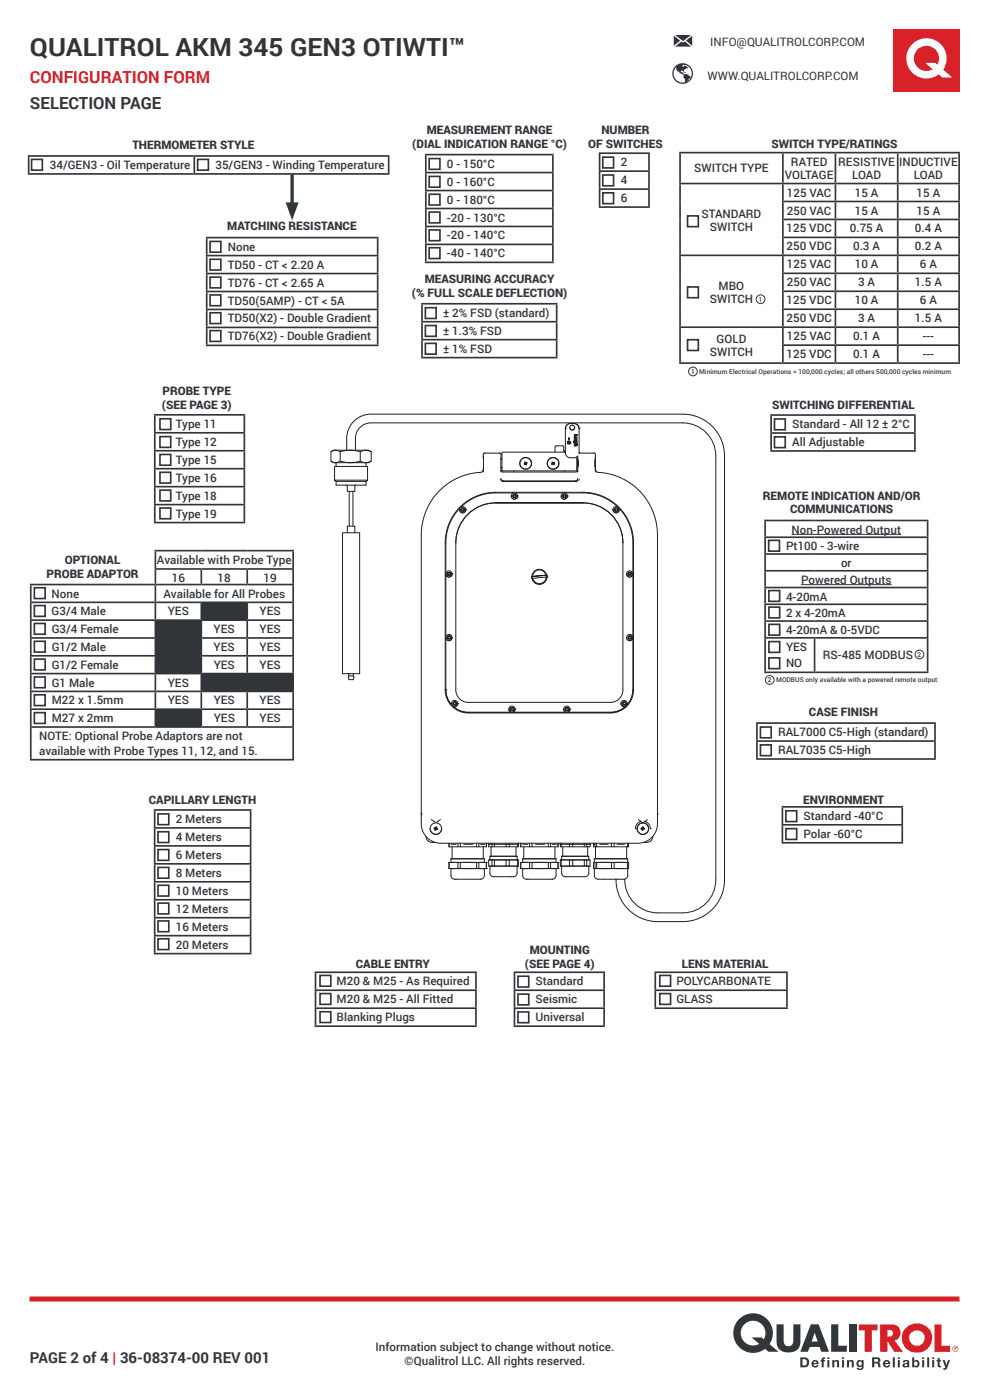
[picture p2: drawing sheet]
<svg xmlns="http://www.w3.org/2000/svg" width="210mm" height="297mm" viewBox="0 0 210 297" stroke-linecap="round" stroke-linejoin="round" font-family="sans-serif">
<g fill="none" stroke="#231f20" stroke-width=".21">
<path d="M70.3 95.8l.5-.3h7.4l.5 .3M71.3 98.2v.8M72.2 95.8a1.61 1.61 0 0 0-2 0v2a1.61 1.61 0 0 0 2 0 7.1 7.1 0 0 0 4.2 0 2.21 2.21 0 0 0 2.3 0l-.5 .4h-7.4l-.5-.3M72.2 95.8v2M72.2 95.8a7.1 7.1 0 0 1 4.2 0M73.5 95.5a7.3 7.3 0 0 1 1.3-5.8 5.1 5.1 0 0 1 3.9-1.8h66.1a8.9 8.9 0 0 1 8.9 8.8v90a8.9 8.9 0 0 1-8.9 8.8h-5.3a8.9 8.9 0 0 1-8.8-9M75.4 95.5a5.4 5.4 0 0 1 1-4.8 3.3 3.3 0 0 1 2.3-1h66.1a7 7 0 0 1 7 7v90a7 7 0 0 1-7 7h-5.3a7 7 0 0 1-7-7.2M76.4 95.8v2M76.4 95.8a2.21 2.21 0 0 1 2.3 0M77.6 98.2v.8M78.7 95.8v2M102.4 99.8l-.1 .3a13.5 13.5 0 0 0-12.9 13.5v61.1a4.1 4.1 0 0 0 4.1 4.2h41.8a4.2 4.2 0 0 0 4.2-4.2v-61.1a13.5 13.5 0 0 0-12.9-13.5l-.2-.3"/>
<path d="M102.5 99.8h-.1M102.5 96.8v-.5l.3-.2h3.2l.3 .3v.9M102.5 99.8h.1M102.5 99.8v.3M102.5 99.8v-3v3M106.3 99.3v.6M106.5 97.4l-.2-.1-.1 .9 .1 1.1 .2-.1M109 99.9v.2M111.3 98h.1l.1 .2 .1-.1-.1 .1 .3-.1v.1l-.2 .1 .1 .1h-.1l.1 .2h-.1l-.1-.2-.1 .1 .1-.1-.3 .1v-.1l.2-.1-.1-.1 .1 .1zM116.6 99.4a1.26 1.26 0 0 1 .1-2.2 1.26 1.26 0 0 1 1.9 1 1.26 1.26 0 0 1-1.8 1.2h-.2M117 98.1l.2-.1 .1 .2v-.1v.1l.3-.2v.1l-.2 .2h.2h-.2l.2 .2-.1 .1-.2-.2v.2v-.2l-.2 .2-.1-.1 .2-.2h-.1h.1zM119.6 95.5l.3 .4"/>
<path d="M119.7 95.9l-.2-1.3h-1.5l-.3 .2v1.1M119.8 99.9v.2M119.9 90.9v5.2a1.06 1.06 0 0 0 1.1 1 1.58 1.58 0 0 0 1.6-.4M119.9 90.9a1.06 1.06 0 0 1 1.1-1.1 1.44 1.44 0 0 1 1.8 .8v.3M119.9 90.9h.1M119.9 95.9h-13.4v4h15.8v-2.9M120.4 93.9h.3l-.3 .1h.4M120.4 93.6h.5h-.5l.4 .2M120.6 93.2h.1v.2h-.1zM120.6 92.9h.1v.2h-.1zM120.6 93.2h.1M120.6 92.9h.1"/>
<path d="M120.7 93.9h.1M120.7 94.1h.1M120.7 94.1h-.3h.3M120.8 94.1h-.1M120.8 94h.1M120.9 90.7a.53 .53 0 0 0 .5 .5 .53 .53 0 0 0 .5-.5M120.9 93.6l-.1 .1M120.9 94.1l-.1-.2v.3l-.4-.1M120.9 94.1h.1M120.9 93.8h.1M120.9 93.8l-.1-.1v.2M121.6 93.7h.1"/>
<path d="M121.6 93.7l.2 .2 .5-.1M121.7 93.6h.1l-.2 .1zM121.7 93.8h.1M121.8 93.8h.1M121.8 93.6l-.1 .1M121.8 92.9l.1-.2v.3l.1-.1M121.8 92.9h.1M121.8 94.1l.1-.1v.2M121.8 94.1h.1M121.8 92.3h.7h-.7v.3l.1-.2 .6-.1M121.8 93.1l.4 .1-.1 .2M121.8 93.7l.1-.1v.2"/>
<path d="M121.8 93.7h.1M121.8 94.3h.7h-.7l.4 .1-.1 .1M121.9 93.8h.1M121.9 93.7h.3M121.9 93.7h.3zM121.9 94.2h.1M122 94h.1M122.1 92.7h-.2h.2M122.1 93.5l-.2 .1 .2-.1M122.1 93.5l.2 .2zM122.1 93.4h.1M122.1 93.4h-.3h.3"/>
<path d="M122.1 94.5h.1M122.1 94.5h-.3h.3M122.1 92.9h.1zM122.2 94h-.2h.2M122.2 94h.1M122.2 92.9l-.1-.1v.1M122.2 93.3l-.1 .1M122.2 93.2l.1 .1zM122.3 93.1h-.5h.5M122.3 93.1l-.1 .1M122.3 94h.1M122.3 94.5l-.1-.1v.2l-.4-.1"/>
<path d="M122.3 94.5h.1M122.3 93.7h.1M122.3 93.7l-.1 .1M122.3 92.9h.1M122.3 92.9l-.2-.2 .2 .2-.3 .1v-.2l-.1 .1M122.3 93.3h.1M122.3 93.3l-.2 .2-.3-.1M122.3 99.2l.2 .1M122.3 97.4l.3-.1-.1 2M122.4 94l.1 .1-.2 .1h-.4M122.5 94.3l-.3 .1M122.5 96.8v.5"/>
<path d="M122.5 99.3v.6M122.6 97.6v1.4zM122.8 90.9v5.2h3.3l.2 .2v.5M122.8 90.9h.1M126.3 97.8l-.1-.2v1.4l.1-.2M126.3 97.8v1M126.3 98.8v1M126.3 99.8v.3M126.3 99.8h.1M126.3 96.8v3M126.3 96.8v1M126.4 99.8h.1"/>
<path d="M71 101.9h7l-.3 .2h-6.5zM71 101.9v-2.9h7v2.9M71.3 102.1v.8h6.3v-.8M72.7 113h3.6v29.9h-3.6zM73.4 102.9l.3 .3v1h1.6v-1l.2-.3M73.7 113v-1.4h1.6v1.4M74.1 104.2v7.4M74.9 104.2v7.4M97.1 108a10.7 10.7 0 0 1 8.1-3.6h18.5a10.7 10.7 0 0 1 10.7 10.7v31.3a4.9 4.9 0 0 1-4.9 4.9h-30.2a4.9 4.9 0 0 1-4.9-4.9v-31.3a10.7 10.7 0 0 1 2.7-7.1zM97.5 108.1a.66 .66 0 0 0 .6 .7 .66 .66 0 0 0 .7-.7M97.5 108.1h.1M97.7 107.7a10.6 10.6 0 0 0-3.1 7.4v20.1"/>
<path d="M97.7 107.6a10.6 10.6 0 0 1 7.5-3h18.5a10.6 10.6 0 0 1 7.4 3.1M97.8 108.1l.1 .3M97.8 108.1h.1M97.9 108.4h.1M97.9 107.9l-.1 .2M97.9 108.4h.5M97.9 108.3v.1M97.9 108.3h.1M97.9 107.9h.1M98 107.8h.1M98 107.8h.3M98 107.8l-.1 .1"/>
<path d="M98.3 107.8l.1 .1M98.3 107.8h.1M98.3 108.3l.1 .1M98.3 107.9l.2 .2M98.3 108.3h.1M98.3 107.9h.1M98.4 108.4h.1M98.4 107.9l.1 .2M98.5 108.1h.1M98.5 108.1l-.1 .3M98.8 108.1h.1M105.2 106.7h18.5h-18.5"/>
<path d="M105.2 106.7a8.5 8.5 0 0 0-8.5 8.4M106.2 101.6l.1 .4 .3 .2h15.6l.3-.2 .4-.3M106.3 100.1v-.3l.1 .3h.4h15.2h.4l.2-.3v.3M106.3 101.5l.1 .3 .4 .2h15.2l.4-.2 .2-.3M108.5 105.2a.66 .66 0 0 0 .6 .7 .66 .66 0 0 0 .7-.7M108.5 105.2h.1M108.8 105.2h-.1M108.8 105.2l.1 .3M108.8 105.2h.1M108.9 105l-.1 .2M108.9 105.5h.1M108.9 105.5h.4"/>
<path d="M108.9 105.4v.1M108.9 105.4h.1M108.9 105h.1M109 104.9l-.1 .1M109 104.9h.1M109 104.9h.2M109.2 104.9l.1 .1M109.2 104.9h.1M109.3 105.4v.1M109.3 105l.2 .2M109.3 105.4h.1M109.3 105h.1"/>
<path d="M109.3 105.5h.1M109.5 105.2l-.2 .3M109.5 105.2h.1M109.8 105.2h.1M119 105.2a.66 .66 0 0 0 .7 .7 .66 .66 0 0 0 .7-.7M119 105.2h.1M119.4 105.2l.1 .3M119.4 105.2h.1M119.4 105.2h-.1M119.5 105l-.1 .2M119.5 105.5h.4M119.5 105.5h.1"/>
<path d="M119.5 105.4v.1M119.5 105.4h.1M119.5 105h.1M119.6 104.9h.1M119.6 104.9h.2M119.6 104.9l-.1 .1M119.8 104.9l.1 .1M119.8 104.9h.1M119.9 105.4v.1M119.9 105l.1 .2M119.9 105.4h.1M119.9 105h.1"/>
<path d="M119.9 105.5h.1M120 105.2h.1M120 105.2l-.1 .3M120.4 105.2h.1M123.7 106.7a8.5 8.5 0 0 1 8.4 8.4 8.5 8.5 0 0 0-8.4-8.4zM130 108.1a.66 .66 0 0 0 .7 .7 .66 .66 0 0 0 .6-.7M130 108.1h.1M130.3 108.1h.1M130.3 108.1l.2 .3M130.5 107.9l-.2 .2M130.5 108.4h.1M130.5 108.4l.3 .1"/>
<path d="M130.5 108.3v.1M130.5 108.3h.1M130.5 107.9h.1M130.6 107.8l-.1 .1M130.6 107.8h.1M130.6 107.8h.2M130.8 107.8h.1M130.8 107.8l.1 .1M130.9 108.3v.1M130.9 107.9l.1 .2M130.9 108.3h.1M130.9 107.9h.1"/>
<path d="M130.9 108.4h.1M130.9 108.4l-.1 .1M131 108.1l-.1 .3M131 108.1h.1M131.2 107.7a10.6 10.6 0 0 1 3 7.4v20.1M131.3 108.1h.1M132.1 115.1v31.3a2.65 2.65 0 0 1-2.6 2.6h-30.2a2.65 2.65 0 0 1-2.6-2.6v-31.3M94.6 135.3a.66 .66 0 0 0 .6 .6 .66 .66 0 0 0 .7-.6M94.6 121.8a.66 .66 0 0 0 .6 .6 .66 .66 0 0 0 .7-.6M94.6 121.8h.1M94.6 135.2v11.2M94.9 135.2l.1 .3"/>
<path d="M94.9 135.2h.1M94.9 121.7l.1 .3M94.9 121.7h.1M94.9 135.2v.1M94.9 121.7v.1M95 135l-.1 .2M95 121.5l-.1 .2M95 135.5h.1M95 122h.1M95 135.5h.5M95 122h.5M95 135h.1"/>
<path d="M95 121.5h.1M95 121.6l-.1 .1M95.1 134.9h.1M95.1 134.9h.3M95.1 121.4h.1M95.1 121.4h.3M95.1 134.9l-.1 .1M95.1 121.4l-.1 .1M95.4 134.9l.1 .1M95.4 121.4l.1 .1M95.4 134.9h.1M95.4 121.4h.1"/>
<path d="M95.4 135.5h.1M95.4 135l.2 .2M95.4 135h.1M95.4 122h.1M95.4 121.6l.2 .1M95.4 121.5h.1M95.5 135.5h.1M95.5 122h.1M95.5 135l.1 .2M95.5 121.5l.1 .2M95.6 135.2v.1M95.6 121.7v.1"/>
<path d="M95.6 135.2l-.1 .3M95.6 135.2h.1M95.6 121.7l-.1 .3M95.6 121.7h.1M95.9 121.8h.1M95.9 135.2v.1M112.8 122.3h.1M112.8 122.4a1.59 1.59 0 0 0 1.6 1.5 1.59 1.59 0 0 0 1.6-1.5M112.8 122.3l3.2-.3zM112.8 122.4h.1M112.9 122.7h.1M113 122.7h-.1"/>
<path d="M115.8 122a1.45 1.45 0 0 0-1.5-1.1 1.45 1.45 0 0 0-1.3 1.4M115.9 122.4a1.45 1.45 0 0 1-1.4 1.4 1.45 1.45 0 0 1-1.5-1.1M115.9 122.4l-2.9 .3M116 122h.1M116 122v.4M116 122a1.59 1.59 0 0 0-1.9-1.2 1.59 1.59 0 0 0-1.2 1.9M116 122.4a1.59 1.59 0 0 1-1.4 1.5 1.59 1.59 0 0 1-1.7-1.2M116 122.4h.1M116 122.4h-.1M132.9 121.8a.66 .66 0 0 0 .7 .6 .66 .66 0 0 0 .6-.6M132.9 135.3a.66 .66 0 0 0 .7 .6 .66 .66 0 0 0 .6-.6M132.9 121.8h.1"/>
<path d="M132.9 135.2v.1M133.2 135.2v.1M133.2 135.2l.2 .3M133.2 135.2h.1M133.3 121.7h.1M133.3 121.7v.3M133.3 121.7h-.1M133.3 122h.1M133.3 122l.4 .1M133.4 121.9h.1M133.4 121.9l-.1 .1M133.4 135l-.2 .2"/>
<path d="M133.4 135.5h.1M133.4 135.5h.4M133.4 135h.1M133.4 121.5l-.1 .2M133.4 121.5h.1M133.5 134.9l-.1 .1M133.5 134.9h.1M133.5 134.9h.2M133.5 121.4h.1M133.5 121.4l.2 .1M133.5 121.4l-.1 .1M133.7 134.9h.1"/>
<path d="M133.7 134.9l.1 .1M133.7 121.5h.1M133.7 121.5l.2 .2M133.8 121.5h.1M133.8 122v.1M133.8 122h.1M133.8 135.5h.1M133.8 135l.1 .2M133.8 135h.1M133.8 121.6l.1 .1M133.8 121.6h.1M133.9 135.2l-.1 .3"/>
<path d="M133.9 135.2h.1M133.9 135.2l.1 .1M133.9 121.7l.1 .1M133.9 121.7l-.2 .4M133.9 121.7h.1M134.2 121.8h.1M134.2 135.2v11.2M74 142.9v.5M74 143.4l-.1 .3 .1 .5 1-.1M74 143.4h.9M74.9 143.4l.2 .3-.1 .4M75 142.9l-.1 .5"/>
<path d="M94.6 146.4h.1M94.6 146.4a4.8 4.8 0 0 0 4.7 4.7M95.8 149.3a.66 .66 0 0 0 .6 .6 .66 .66 0 0 0 .7-.6M95.8 149.3h.1M96.1 149.2v.1M96.1 149.2l.1 .3M96.1 149.2h.1M96.2 149.5h.1M96.2 149.5h.5M96.2 149h.1M96.2 149l-.1 .2M96.3 148.9l-.1 .1"/>
<path d="M96.3 148.9h.3M96.3 148.9h.1M96.3 148.9l-.2 .3M96.6 148.9h.1M96.6 148.9l.2 .3M96.6 148.9l.1 .1M96.6 149.5h.1M96.6 149l.2 .2M96.6 149h.1M96.7 149.5h.1M96.8 149.2l-.1 .3M96.8 149.2h.1"/>
<path d="M96.8 149.2v.1M97.1 149.3h.1M99.3 151.1h30.2h-30.2M107.9 150.5a.66 .66 0 0 0 .7 .6 .66 .66 0 0 0 .7-.6M107.9 150.5h.1M108.2 150.4l.2 .3M108.2 150.4h.1M108.3 150.4l-.1 .1M108.4 150.2l-.2 .2M108.4 150.7h.1M108.4 150.7h.4M108.4 150.2h.1"/>
<path d="M108.4 150.2l-.1 .2M108.5 150.1h.1M108.5 150.1h.2M108.5 150.1l-.1 .1M108.7 150.1l.1 .1M108.7 150.1h.1M108.8 150.7h.1M108.8 150.2l.1 .2M108.8 150.2h.1M108.9 150.4l.1 .1M108.9 150.4l-.1 .3M108.9 150.4h.1"/>
<path d="M109.2 150.5h.1M119.6 150.5a.66 .66 0 0 0 .6 .6 .66 .66 0 0 0 .7-.6M119.6 150.5h.1M119.9 150.4l-.1 .1M119.9 150.4l.1 .3M119.9 150.4h.1M120 150.2l-.1 .2M120 150.7h.1M120 150.7h.5M120 150.2h.1M120.1 150.1h.3M120.1 150.1h.1"/>
<path d="M120.1 150.1h.2M120.1 150.1l-.1 .1M120.3 150.1h.1M120.3 150.1l.2 .1M120.4 150.1l.1 .1M120.4 150.7h.1M120.4 150.2l.2 .2M120.4 150.2h.1M120.5 150.7h.1M120.5 150.2l.1 .2M120.6 150.4l-.1 .3M120.6 150.4h.1"/>
<path d="M120.6 150.4v.1M120.9 150.5h.1M131.7 149.3a.66 .66 0 0 0 .7 .6 .66 .66 0 0 0 .7-.6M131.7 149.3h.1M132 149.2l.2 .3M132 149.2h.1M132 149.2v.1M132.2 149.5h.1M132.2 149.5h.4M132.2 149h.1M132.2 149l-.2 .2M132.3 148.9h.1"/>
<path d="M132.3 148.9h.2M132.3 148.9l-.3 .3M132.3 148.9l-.1 .1M132.5 148.9l.1 .1M132.5 148.9h.1M132.5 148.9l.2 .3M132.6 149.5h.1M132.6 149l.1 .2M132.6 149h.1M132.7 149.2l.1 .1M132.7 149.2l-.1 .3M132.7 149.2h.1"/>
<path d="M133.1 149.3h.1M134.2 146.4a4.8 4.8 0 0 1-4.7 4.7M134.2 146.4h.1M89.4 172.7h.1M90.3 177.4a1.48 1.48 0 0 0 2 1.3M91.2 175.8a1.22 1.22 0 0 0 1.3 1.2 1.22 1.22 0 0 0 1.2-1.2M91.5 173.9l.8 .6M92.1 175.7l.3 .1-.1 .3 .1-.3-.2 .1M92.1 175.6v.1v-.1M92.3 175.6l.1 .1-.3-.1 .3 .1M92.4 175.7l-.1-.1 .1 .1M92.5 175.4l-.1 .3 .1-.3"/>
<path d="M92.6 176l-.1-.1 .1 .1-.1-.1-.1 .2h-.1M92.6 175.5l-.1-.1 .1 .1-.1 .2h.2M92.7 175.7h-.2h.2M92.8 175.8l-.2-.1 .2 .1v.2l-.3-.1M92.9 174.2l-.3 .3M92.9 174.2h.1M93.4 173.9l-.5 .3M95.2 178.9v.7h8v-.7M95.7 179.1h1M95.9 179.6v2.6M97.1 178.9v.7M97.6 178.9v.7"/>
<path d="M98.4 179.1h2M101.1 178.9v.7M101.6 178.9v.7M101.9 179.1h.9M102.5 179.6v2.6M103.6 179.1h.2M103.6 179.1h6.4M103.6 178.9v.2M104.2 179.6v2M104.4 178.9v.7M104.9 178.9v.7M107.3 178.9v.7"/>
<path d="M108 178.9v.7M109.5 179.6v2M109.8 178.9v.7M110 178.9v.7h-6.3v-.5M110 178.9v.2M110 179.1h.1M110.4 178.9v.7h8v-.7M110.9 179.1h1M111.1 179.6v2.6M112.3 178.9v.7M112.9 178.9v.7M113.6 179.1h2"/>
<path d="M116.3 178.9v.7M116.8 178.9v.7M117.1 179.1h.9M117.7 179.6v2.6M118.8 179.1h6.4M118.8 178.9v.2M118.8 179.1h.1M118.9 178.9v.7h5M119 178.9v.7M119.4 179.6v2M120.8 178.9v.7M121.5 178.9v.7"/>
<path d="M123.9 178.9v.7M124.5 178.9v.7M124.7 179.6v2M125.2 179.1v.5h-1.3M125.2 179.1h-.2M125.2 178.9v.2M125.9 178.9v.7h7.4v-.7M126.2 179.1h-.3h.1M126.2 178.9v.7M126.3 179.6v2.6M126.6 178.9v.7M127.2 179.1h1.8"/>
<path d="M129.7 178.9v.7M130.3 178.9v.7M130.9 179.1h1.6M132.9 179.6v2.6M133.1 178.9v.7M134.8 175.8h.1M135.4 173.9l.5 .4M136 175.8h.3v.3v-.2h-.1M136 175.7v.1v-.1M136.2 175.6l.1 .1h-.3h.3M136.2 174.5l-.1-.2a1.3 1.3 0 0 0-1.3 1.5M136.3 175.7l-.1-.1 .1 .1"/>
<path d="M136.3 175.4v.3v-.3M136.5 175.4h-.2h.2l-.1 .3M136.5 176l-.1-.1 .1 .1M136.5 176l-.1-.1v.2h-.1M136.6 175.6l-.1 .1M136.7 175.8l-.2-.1 .2 .1v.1h-.3M136.8 174.3l-.3 .2M136.8 174.3a1.58 1.58 0 0 1 1.1 1.5M137.3 173.9l-.5 .4M137.9 175.8h.1M138.5 177.4a1.49 1.49 0 0 1-2 1.3M139.5 172.7h.1"/>
<path d="M95.2 184.2h.1M95.2 183h.1M95.2 183v1.2M95.2 184.2l.5 .1M95.3 184.2h1.8M95.3 183h1.8M95.7 182.2h7v.7M95.7 184.3v1.4a.8 .8 0 0 0 .8 .8h5.5a.79 .79 0 0 0 .7-.8v-1.4M95.7 184.3h7M95.7 182.9h7M95.7 182.2h7M95.7 182.2v.7"/>
<path d="M95.7 182.9l-.5 .1M97.1 184.2h.5M97.1 183h.5M97.1 183v1.2M97.6 184.2h3.5M97.6 183h3.5M97.6 183v1.2M101.1 184.2h.5M101.1 183h.5M101.1 183v1.2M101.6 183h1.6M101.6 183v1.2"/>
<path d="M101.6 184.2h1.6M102.7 182.9l.5 .1M103.2 184.2l-.5 .1M103.2 184.2h.1M103.2 183h.1M103.2 183v1.2M103.7 182.4h.7v1.3h-.7zM103.8 183.7h.1M103.9 181.7l5.7-.1 .1 .8M103.9 183.7v1.5a.79 .79 0 0 0 .8 .8h4.2a.79 .79 0 0 0 .8-.8v-1.5M103.9 183.7h5.8M103.9 182.4h5.8"/>
<path d="M103.9 181.7h5.8M103.9 181.7v.7M103.9 182.4h-.1M104.4 183.7h.5M104.9 183.7h2.4M104.9 183.7v-1.3h1.2h1.2v1.3M107.3 183.7h.7M108 183.7h1.8M109.7 182.4h.3M109.8 182.4h-1.8v1.3M109.8 183.7h.2M109.8 182.4h.2"/>
<path d="M109.8 182.4v1.3M110 183.7h-.3M110 182.4v1.3M110.4 184.2h.1M110.4 183h.1M110.4 183v1.2M110.4 184.2l.5 .1M110.5 184.2h1.8M110.5 183h1.8M110.9 182.2h7l.1 .7M110.9 184.3v1.4a.8 .8 0 0 0 .8 .8h5.5a.79 .79 0 0 0 .8-.8v-1.4M110.9 184.3h7.1"/>
<path d="M110.9 182.9h7.1M110.9 182.2h7.1M110.9 182.2v.7M110.9 182.9l-.5 .1M112.3 184.2h.6M112.3 183h.6M112.3 183v1.2M112.9 184.2h3.4M112.9 183h3.4M112.9 183v1.2M116.3 184.2h.5M116.3 183h.5"/>
<path d="M116.3 183v1.2M116.8 183h1.6M116.8 183v1.2M116.8 184.2h1.6M118 182.9l.4 .1M118.4 184.2l-.4 .1M118.4 184.2h.1M118.4 183h.1M118.4 183v1.2M118.9 183.7h.1M118.9 182.4h.1M118.9 183.7h.2"/>
<path d="M118.9 182.4v1.3M119 183.7h1.8M119 182.4h1.8v1.3M119 182.4v1.3M119.1 181.7l5.7-.1 .1 .8M119.1 183.7v1.5a.79 .79 0 0 0 .8 .8h4.2a.79 .79 0 0 0 .8-.8v-1.5M119.1 183.7h5.8M119.1 182.4h5.8M119.1 181.7h5.8M119.1 182.4h-.2M119.1 181.7v.7M120.8 183.7h.7"/>
<path d="M121.5 183.7v-1.3h1.2h1.2v1.3M121.5 183.7h2.4M123.9 183.7h.6M124.5 182.4h.7v1.3h-.7zM124.9 182.4h.1M125 183.7h-.1M126 184.3h.1M126.1 182.2h7l.1 .7M126.1 182.2l-.1 .7 7.3 .1M126.1 184.3v1.4a.8 .8 0 0 0 .8 .8h5.5a.79 .79 0 0 0 .8-.8v-1.4M126.1 184.3h7.1M126.1 182.2h7.1"/>
<path d="M126.2 183h-.3v1.2h.3M126.2 183v1.2M126.2 184.2h.4M126.2 183h.4M126.6 183h3.1M126.6 183v1.2M126.6 184.2h3.1M129.7 184.2h.6M129.7 183h.6M129.7 183v1.2M130.3 184.2h2.8M130.3 183h2.8"/>
<path d="M130.3 183v1.2M133.1 184.2h.2M133.1 183h.2M133.1 183v1.2M133.3 184.2l-.1 .1M133.3 183v1.2"/>
<circle cx="111.5" cy="98.3" r="1.22"/>
<circle cx="111.5" cy="98.3" r="1.26"/>
<circle cx="117.3" cy="98.3" r="1.22"/>
<circle cx="121.4" cy="90.7" r=".53"/>
<circle cx="98.1" cy="108.1" r=".66"/>
<circle cx="109.1" cy="105.2" r=".66"/>
<circle cx="119.7" cy="105.2" r=".66"/>
<circle cx="130.7" cy="108.1" r=".66"/>
<circle cx="95.2" cy="121.8" r=".66"/>
<circle cx="95.2" cy="135.3" r=".66"/>
<circle cx="133.6" cy="121.8" r=".66"/>
<circle cx="133.6" cy="135.3" r=".66"/>
<circle cx="96.4" cy="149.3" r=".66"/>
<circle cx="108.6" cy="150.5" r=".66"/>
<circle cx="120.2" cy="150.5" r=".66"/>
<circle cx="132.4" cy="149.3" r=".66"/>
<circle cx="92.5" cy="175.8" r="1.22"/>
<circle cx="136.4" cy="175.8" r="1.22"/>
</g>
<path d="M143.6 97.8h.7z" fill="#000"/>
<path d="M5.9 33.1h76.7M5.9 36.9h76.7M6.1 33.3v3.4M41.2 33.3v3.4M82.4 33.3v3.4" fill="none" stroke="#313539" stroke-width=".35"/>
<path d="M62 37v7.3" fill="none" stroke="#31363a" stroke-width=".71" stroke-linecap="butt"/>
<path d="M60.6 42.9h2.7l-1.3 3.8z" fill="#31363a"/>
<g fill="none" stroke="#313539" stroke-width=".35">
<path d="M6.7 33.8h2.3v2.3h-2.3zM41.9 33.8h2.3v2.3h-2.3zM90.1 32.8h27.4M90.1 36.6h27.4M90.3 33v3.4M90.3 36.8v3.4M91 33.6h2.3v2.3h-2.3zM91 37.4h2.3v2.3h-2.3zM117.3 33v3.4M117.3 36.8v3.4M127 32.5h10.8M127 36.3h10.8"/>
<path d="M127.2 32.7v3.4M127.2 36.5v3.4M127.9 33.3h2.3v2.3h-2.3zM127.9 37.1h2.3v2.3h-2.3zM137.7 32.7v3.4M137.7 36.5v3.4M144.1 32.4h59.5M144.1 38.9h59.5M144.3 32.6v6.2M144.3 39.1v14.9M166.1 32.6v6.2M166.1 39.1v3.5"/>
<path d="M177.2 32.6v6.2M177.2 39.1v3.5M190.4 32.6v6.2M190.4 39.1v3.5M203.5 32.6v6.2M203.5 39.1v3.5M43.7 50.4h36.6M43.7 54.2h36.6M43.7 58h36.6M43.8 50.6v3.4M43.8 54.4v3.5M43.8 58.2v3.5"/>
<path d="M44.6 51.2h2.2v2.3h-2.2zM44.6 55h2.2v2.3h-2.2zM44.6 58.8h2.2v2.3h-2.2zM80.1 50.6v3.4M80.1 54.4v3.5M80.1 58.2v3.5M90.1 40.4h27.4M90.1 44.2h27.4M90.1 48h27.4M90.1 51.9h27.4M90.1 55.7h27.4M90.3 40.6v3.5"/>
<path d="M90.3 44.4v3.5M90.3 48.2v3.5M90.3 52v3.5M91 41.2h2.3v2.3h-2.3zM91 45h2.3v2.3h-2.3zM91 48.8h2.3v2.3h-2.3zM91 52.6h2.3v2.2h-2.3zM117.3 40.6v3.5M117.3 44.4v3.5M117.3 48.2v3.5M117.3 52v3.5M127 40.1h10.8"/>
<path d="M127 43.9h10.8M127.2 40.3v3.5M127.9 40.9h2.3v2.3h-2.3zM137.7 40.3v3.5M144.1 54.2h59.5M144.3 54.4v14.8M145.8 45.8h2.3v2.3h-2.3zM165.9 42.7h37.7M165.9 46.6h37.7M165.9 50.4h37.7M165.9 58h37.7M166.1 42.9v3.5"/>
<path d="M166.1 46.7v3.5M166.1 50.5v3.5M166.1 54.4v3.4M166.1 58.2v3.4M177.2 42.9v3.5M177.2 46.7v3.5M177.2 50.5v3.5M177.2 54.4v3.4M177.2 58.2v3.4M190.4 42.9v3.5M190.4 46.7v3.5M190.4 50.5v3.5"/>
<path d="M190.4 54.4v3.4M190.4 58.2v3.4M203.5 42.9v3.5M203.5 46.7v3.5M203.5 50.5v3.5M203.5 54.4v3.4M203.5 58.2v3.4M43.7 61.8h36.6M43.7 65.7h36.6M43.7 69.5h36.6M43.7 73.3h36.6M43.8 62v3.5"/>
<path d="M43.8 65.8v3.5M43.8 69.6v3.5M44.6 62.6h2.2v2.3h-2.2zM44.6 66.4h2.2v2.2h-2.2zM44.6 70.1h2.2v2.3h-2.2zM80.1 62v3.5M80.1 65.8v3.5M80.1 69.6v3.5M89.3 64.4h29M89.3 68.2h29M89.3 72.1h29M89.3 75.9h29"/>
<path d="M89.5 64.6v3.5M89.5 68.4v3.5M89.5 72.2v3.5M90.2 65.3h2.3v2.3h-2.3zM90.2 69.1h2.3v2.2h-2.3zM90.2 72.8h2.3v2.3h-2.3zM118.1 64.6v3.5M118.1 68.4v3.5M118.1 72.2v3.5M144.1 69.4h59.5M144.1 77h59.5M144.3 69.6v7.3"/>
<path d="M145.8 60.9h2.3v2.3h-2.3zM145.8 72.1h2.3v2.3h-2.3zM165.9 61.8h37.7M165.9 65.6h37.7M165.9 73.2h37.7M166.1 62v3.4M166.1 65.8v3.4M166.1 69.6v3.4M166.1 73.4v3.5M177.2 62v3.4M177.2 65.8v3.4M177.2 69.6v3.4"/>
<path d="M177.2 73.4v3.5M190.4 62v3.4M190.4 65.8v3.4M190.4 69.6v3.4M190.4 73.4v3.5M203.5 62v3.4M203.5 65.8v3.4M203.5 69.6v3.4M203.5 73.4v3.5"/>
</g>
<circle cx="161.3" cy="63.5" r=".93" fill="#fcfcfc"/>
<circle cx="161.3" cy="63.5" r=".93" fill="none" stroke="#313539" stroke-width=".21"/>
<circle cx="147" cy="78.8" r=".93" fill="#fcfcfc"/>
<circle cx="147" cy="78.8" r=".93" fill="none" stroke="#313539" stroke-width=".21"/>
<g fill="none" stroke="#313539" stroke-width=".35">
<path d="M32.7 88h19.3M32.7 91.8h19.3M32.7 95.6h19.3M32.7 99.4h19.3M32.8 88.2v3.4M32.8 92v3.4M32.8 95.8v3.5M32.8 99.6v3.5M33.9 88.8h2.3v2.3h-2.3zM33.9 92.6h2.3v2.3h-2.3zM33.9 96.4h2.3v2.3h-2.3zM51.8 88.2v3.4"/>
<path d="M51.8 92v3.4M51.8 95.8v3.5M51.8 99.6v3.5M163.4 88h30.9M163.4 91.9h30.9M163.4 95.7h30.9M163.6 88.2v3.5M163.6 92v3.5M164.3 88.9h2.3v2.3h-2.3zM164.3 92.7h2.3v2.3h-2.3zM194.1 88.2v3.5M194.1 92v3.5"/>
<path d="M32.7 103.2h19.3M32.7 107.1h19.3M32.7 110.9h19.3M32.8 103.4v3.5M32.8 107.2v3.5M33.9 100.2h2.3v2.3h-2.3zM33.9 104h2.3v2.3h-2.3zM33.9 107.8h2.3v2.2h-2.3zM51.8 103.4v3.5M51.8 107.2v3.5"/>
</g>
<g fill="#313539">
<path d="M42.7 127.8h9.7v3.8h-9.7zM33 131.6h9.7v3.7h-9.7zM33 135.3h9.7v3.8h-9.7zM33 139.1h9.7v3.8h-9.7z"/>
<path d="M42.7 142.9h9.7v3.8h-9.7zM52.4 142.9h9.8v3.8h-9.8zM33 150.5h9.7v3.7h-9.7z"/>
</g>
<g fill="none" stroke="#313539" stroke-width=".35">
<path d="M6.3 131.6h56.1M6.3 135.3h56.1M6.3 139.1h56.1M6.5 128v3.4M6.5 131.7v3.5M6.5 135.5v3.4M6.5 139.3v3.4M7.3 124.7h2.3v2.3h-2.3zM7.3 128.5h2.3v2.3h-2.3zM7.3 132.3h2.3v2.2h-2.3zM7.3 136h2.3v2.3h-2.3zM7.3 139.8h2.3v2.3h-2.3z"/>
<path d="M33 128v3.4M33 131.7v3.5M33 135.5v3.4M33 139.3v3.4M33.1 127.8h29.3M42.7 128v3.4M42.7 131.7v3.5M42.7 135.5v3.4M42.7 139.3v3.4M52.4 128v3.4M52.4 131.7v3.5M52.4 135.5v3.4"/>
<path d="M52.4 139.3v3.4M62.2 124.2v3.4M62.2 128v3.4M62.2 131.7v3.5M62.2 135.5v3.4M62.2 139.3v3.4M6.3 142.9h56.1M6.3 146.7h56.1M6.3 150.5h56.1M6.3 154.2h56.1M6.5 143.1v3.4M6.5 146.9v3.4"/>
<path d="M6.5 150.6v3.5M6.5 154.4v6.6M7.3 143.6h2.3v2.3h-2.3zM7.3 147.4h2.3v2.3h-2.3zM7.3 151.2h2.3v2.3h-2.3zM33 143.1v3.4M33 146.9v3.4M33 150.6v3.5M42.7 143.1v3.4M42.7 146.9v3.4M42.7 150.6v3.5M52.4 143.1v3.4"/>
<path d="M52.4 146.9v3.4M52.4 150.6v3.5M62.2 143.1v3.4M62.2 146.9v3.4M62.2 150.6v3.5M62.2 154.4v6.6M160.4 153.4h38.1M160.4 157.2h38.1M160.6 153.6v3.4M160.6 157.4v3.4M161.3 154.2h2.3v2.3h-2.3zM161.3 158h2.3v2.3h-2.3z"/>
<path d="M198.3 153.6v3.4M198.3 157.4v3.4M6.3 161.2h56.1M32.6 171.8h20.7M32.6 175.6h20.7M32.6 179.4h20.7M32.8 172v3.5M32.8 175.8v3.5M32.8 179.6v3.5M33.5 172.7h2.3v2.3h-2.3zM33.5 176.4h2.3v2.3h-2.3zM53.2 172v3.5"/>
<path d="M53.2 175.8v3.5M53.2 179.6v3.5M160.4 161h38.1M165.8 171.2h25.8M165.8 175h25.8M165.8 178.8h25.8M166 171.3v3.5M166 175.2v3.4M166.7 172h2.3v2.3h-2.3zM166.7 175.8h2.3v2.3h-2.3zM191.4 171.3v3.5M191.4 175.2v3.4"/>
<path d="M32.6 183.3h20.7M32.6 187.1h20.7M32.6 190.9h20.7M32.6 194.7h20.7M32.6 198.5h20.7M32.8 183.4v3.5M32.8 187.2v3.5M32.8 191.1v3.4M32.8 194.9v3.4M32.8 198.7v3.4M33.5 180.2h2.3v2.3h-2.3zM33.5 184h2.3v2.3h-2.3z"/>
<path d="M33.5 187.8h2.3v2.3h-2.3zM33.5 191.6h2.3v2.3h-2.3zM33.5 195.4h2.3v2.3h-2.3zM33.5 199.2h2.3v2.2h-2.3zM53.2 183.4v3.5M53.2 187.2v3.5M53.2 191.1v3.4M53.2 194.9v3.4M53.2 198.7v3.4M32.6 202.3h20.7M109 206.3h19.3M109 210.1h19.3"/>
<path d="M109 213.9h19.3M109 217.7h19.3M109.1 206.4v3.5M109.1 210.3v3.4M109.1 214.1v3.4M109.9 207.1h2.3v2.3h-2.3zM109.9 210.9h2.3v2.3h-2.3zM109.9 214.7h2.3v2.3h-2.3zM128.1 206.4v3.5M128.1 210.3v3.4M128.1 214.1v3.4"/>
</g>
<path d="M6.3 116.8h26.5M6.5 117v6.8" fill="none" stroke="#fff" stroke-width=".35"/>
<path d="M32.8 116.8h29.6M33 117v3.5M62.2 117v3.5M6.3 124h56.1M6.3 127.8h26.8M6.5 124.2v3.4M32.8 120.7h29.6M33 120.9v2.9M33 124.2v3.4M42.7 120.9v2.9M52.4 120.9v2.9M62.2 120.9v2.9" fill="none" stroke="#32373b" stroke-width=".35"/>
<g fill="#30363a">
<path d="M164.7 280.9h1.5l.1 4.1a1.06 1.06 0 0 0 1.4 .5 1.06 1.06 0 0 0 .6-1.3v-3.3h1.5v4l-.2 .7-.3 .6-.8 .5-1.1 .2-1.2-.1-.8-.5-.4-.5-.2-.8z" fill-rule="evenodd"/>
<path d="M176.3 280.9h1.5v4.6h1.8v1.3h-3.3z" fill-rule="evenodd"/>
<path d="M180.1 280.9h1.5v5.9h-1.5z" fill-rule="evenodd"/>
</g>
<g fill="#d62028">
<path d="M182.2 280.9h4v1.3h-1.3v4.6h-1.5v-4.6h-1.2z" fill-rule="evenodd"/>
<path d="M198.2 280.9h1.5v4.6h1.8v1.3h-3.3z" fill-rule="evenodd"/>
<path d="M192.2 281.7a3.1 3.1 0 0 0 .2 4.5 3.1 3.1 0 0 0 4.5-.3 3.1 3.1 0 0 0-.4-4.5 3.4 3.4 0 0 0-4.3 .3zM192.9 283.8a1.65 1.65 0 0 1 3.3 0 1.65 1.65 0 0 1-3.3 0z" fill-rule="evenodd"/>
<path d="M186.7 280.9v5.9h1.5v-2.3l1.5 2.3h1.9l-1.9-2.4 .9-.5 .4-1.1a1.79 1.79 0 0 0-2.2-1.9zM188.2 282.1l.7 .1 .4 .2 .1 .5-.2 .5-1 .2z" fill-rule="evenodd"/>
</g>
<path d="M172 280.9l-2.2 5.9h1.6l.4-1.1h2l.4 1.1h1.6l-2.2-5.9zM172.8 282.8l.6 1.8h-1.2z" fill-rule="evenodd" fill="#30363a"/>
<g fill="#d62028">
<path d="M202 286.1a.65 .65 0 0 0 1.3 0 .65 .65 0 0 0-1.3 0zM202.1 286.1a.55 .55 0 0 1 1.1 0 .55 .55 0 0 1-1.1 0z" fill-rule="evenodd"/>
<path d="M202.5 285.9v.1h.4zM202.4 285.8h.5v.3h-.2l.3 .4-.4-.4-.2 .4z" fill-rule="evenodd"/>
</g>
<path d="M174.4 288.1l-.1 .4h-.3v.3h.3v1.3h.4v-1.3h.3v-.3h-.3v-.1l.3-.1v-.3zM169.8 288v2.1h1l.5-.2 .3-.7-.2-.9-.4-.3zM170.2 288.3l.6 .1 .3 .2 .1 .6-.3 .4-.7 .1zM197.7 288v.3h.5v-.3zM196.7 288v2.1h.4v-2.1zM195.6 288v.3h.4v-.3zM193.5 288v2.1h.4v-.2l.3 .2 .5-.1 .3-.5-.1-.7-.4-.3-.6 .2v-.7zM194 288.9l.3-.1 .3 .2v.5l-.2 .3-.4-.2zM190.5 288v.3h.4v-.3zM189.4 288v2.1h.4v-2.1zM185 288v2.1h.5v-.9l.6 .1 .2 .8h.5l-.1-.8a.2 .2 0 0 1-.2-.2 .2 .2 0 0 1 .1-.2l.1-.5-.2-.3zM185.5 288.3l.7 .1 .1 .4-.8 .1zM178.6 288v.3h.4v-.3zM175.5 288v.3h.4v-.3zM198.9 288.1v.4h-.3v.3h.3v1.1l.3 .2h.4v-.4l-.3-.1v-.8h.3v-.3h-.3v-.4zM191.6 288.7l-.1 .3h.4l.2-.2 .3 .1a.39 .39 0 0 1-.5 .3l-.3 .1-.2 .4a.6 .6 0 0 0 1.1 .2v.2h.4l-.1-1.4-.5-.2zM191.9 289.5l.6-.2-.2 .5h-.4zM187.5 288.8l-.2 .4 .1 .5 .3 .3 .4 .1a.69 .69 0 0 0 .7-.5l-.7 .2-.4-.3v-.1h1.1v-.5l-.3-.3-.5-.1zM187.8 288.9l.4-.1 .2 .3h-.7zM181.9 288.7l-.2 .5 .1 .6 .5 .2 .5-.2v.2l-.2 .4-.5-.2h-.4l.1 .1 .4 .3h.7l.3-.5v-1.6h-.4v.2l-.4-.2zM182 289.3a.41 .41 0 0 1 .8 0 .41 .41 0 0 1-.8 0zM179.7 288.5v1.6h.4v-1.1l.3-.2 .3 .2v1.1h.4l-.1-1.5-.5-.1-.4 .2v-.2zM176.5 288.5v1.6h.5v-1l.3-.3 .3 .3v1h.4l-.1-1.5-.5-.1-.5 .2v-.2zM172.4 288.7l-.3 .4 .1 .5 .3 .4 .4 .1a.69 .69 0 0 0 .7-.5h-.3l-.3 .2-.3-.1-.1-.3h1.1l-.1-.4-.5-.5zM172.7 288.9l.3-.1 .2 .3h-.6zM199.9 288.5l.6 1.6-.1 .1h-.3v.4h.4l.4-.3 .6-1.8h-.4l-.3 1.1-.4-1.1zM197.7 288.5v1.6h.5v-1.6zM195.6 288.5v1.6h.4v-1.6zM190.5 288.5v1.6h.4v-1.6zM178.6 288.5v1.6h.4v-1.6zM175.5 288.5v1.6h.4v-1.6z" fill="#30363a"/>
<g fill="#30363a">
<path d="M159.4 283.7h2.2l3.5 3.1h-2.1z" fill-rule="evenodd"/>
<path d="M155.5 282.8a4.2 4.2 0 0 0 8.4 0 4.2 4.2 0 0 0-8.4 0zM157.1 282.8a2.65 2.65 0 0 0 5.3 0 2.65 2.65 0 0 0-5.3 0z" fill-rule="evenodd"/>
</g>
<g fill="none" stroke="#313539" stroke-width=".35">
<path d="M163.1 114.6h2.2v2.3h-2.2zM163.1 125.3h2.3v2.3h-2.3zM163.1 128.8h2.3v2.3h-2.3zM163.1 132.5h2.3v2.2h-2.3zM163.1 136.1h2.3v2.3h-2.3zM163.1 139.6h2.3v2.2h-2.3zM66.7 206.3h34.4M66.7 210.1h34.4M66.7 213.9h34.4M66.7 217.7h34.4M66.9 206.4v3.5M66.9 210.3v3.4"/>
<path d="M66.9 214.1v3.4M67.9 214.6h2.3v2.3h-2.3zM67.9 210.8h2.3v2.3h-2.3zM67.9 206.9h2.3v2.3h-2.3zM101 206.4v3.5M101 210.3v3.4M101 214.1v3.4M138.8 206.3h28.3M138.8 210.1h28.3M138.8 213.9h28.3M139 206.4v3.5M139 210.3v3.4"/>
<path d="M140 210.8h2.2v2.3h-2.2zM140 206.9h2.2v2.3h-2.2zM166.9 206.4v3.5M166.9 210.3v3.4"/>
</g>
<g fill="none" stroke="#32373b" stroke-width=".35">
<path d="M162.1 110.4h34.8M162.1 114h34.8M162.1 117.5h34.8M162.3 110.6v3.2M162.3 114.2v3.2M162.3 117.7v3.2M196.8 110.6v3.2M196.8 114.2v3.2M196.8 117.7v3.2M162.1 121.1h34.8M162.1 124.6h34.8M162.1 128.2h34.8"/>
<path d="M162.1 131.8h34.8M162.1 135.3h34.8M162.3 121.3v3.2M162.3 124.8v3.2M162.3 128.4v3.2M162.3 131.9v3.2M162.3 135.5v7M172.8 135.5v7M196.8 121.3v3.2M196.8 124.8v3.2M196.8 128.4v3.2M196.8 131.9v3.2"/>
<path d="M196.8 135.5v7M162.1 142.6h34.8"/>
</g>
<path d="M167.9 113.4h23.3M169.9 124h19.2" fill="none" stroke="#313539" stroke-width=".21"/>
<circle cx="195" cy="138.8" r=".93" fill="#fcfcfc"/>
<circle cx="195" cy="138.8" r=".93" fill="none" stroke="#313539" stroke-width=".21"/>
<circle cx="163.3" cy="144.2" r=".93" fill="#fcfcfc"/>
<circle cx="163.3" cy="144.2" r=".93" fill="none" stroke="#313539" stroke-width=".21"/>
<path d="M142.8 96.5h2.3v2.5h-2.3z" fill="#fff"/>
<path d="M6.3 275.6h197.3" fill="none" stroke="#d62028" stroke-width="1.1" stroke-linecap="butt"/>
<g fill="#313539">
<path d="M143.2 9.9l1.3-1.1 .4 .3 .4-.3 1.3 1.1z"/>
<path d="M143.2 7.4h3.4l-1.7 1.3z"/>
<path d="M142.9 7.5l1.4 1.1-1.4 1.1z"/>
<path d="M145.5 8.6l1.3-1v2.1z"/>
</g>
<path d="M189.6 6.3h14.1v13.1h-14.1z" fill="#d82128"/>
<g fill="#fff">
<path d="M196.2 13.3h2.2l3.6 3.1h-2.2z" fill-rule="evenodd"/>
<path d="M193.8 12.4a2.7 2.7 0 0 0 5.4 0 2.7 2.7 0 0 0-5.4 0zM192.2 12.4a4.3 4.3 0 0 0 8.6 0 4.3 4.3 0 0 0-8.6 0z" fill-rule="evenodd"/>
</g>
<g fill="#313539">
<path d="M145 15.3l.6 .1z"/>
<path d="M144.7 13.9v.2h.3l.3-.2 .5 .3 .1 .3-.3-.1v.2a.49 .49 0 0 0-.5 .6h-.1a.28 .28 0 0 0-.3-.2 .28 .28 0 0 0-.3 .2l.4 .1 .2 .5a1.35 1.35 0 0 1 1.5 .5l-1 1.1a1.96 1.96 0 0 0 1.2-1.9 1.96 1.96 0 0 0-1.3-1.8zM143.4 14.3a1.92 1.92 0 0 0-.3 2.3 1.92 1.92 0 0 0 2.2 .9v-.7a.66 .66 0 0 1-.3-.9l-.8-.4-.3-.5v.3l-.4-.5zM142.6 15.6a2.2 2.2 0 0 1 4.4 0 2.2 2.2 0 0 1-4.4 0z"/>
</g>
<text font-size="5.3" fill="#313539" x="6.3" y="11.9">QUALITROL AKM 345 GEN3 OTIWTI™</text>
<text font-size="3.5" fill="#d82129" x="6.3" y="17.5">CONFIGURATION FORM</text>
<text font-size="3.5" fill="#313539" x="6.3" y="23.2">SELECTION PAGE</text>
<text font-size="3.2" fill="#313539" x="6.3" y="289.2">PAGE 2 of 4 | 36-08374-00 REV 001</text>
<g font-size="2.5" fill="#313539">
<text x="150.7" y="9.7">INFO@QUALITROLCORP.COM</text>
<text x="150.1" y="17">WWW.QUALITROLCORP.COM</text>
<text x="90.5" y="28.4">MEASUREMENT RANGE</text>
<text x="127.6" y="28.4">NUMBER</text>
<text x="10.6" y="35.9">34/GEN3 - Oil Temperature</text>
<text x="28.1" y="31.7">THERMOMETER STYLE</text>
<text x="45.7" y="35.9">35/GEN3 - Winding Temperature</text>
<text x="87.5" y="31.3">(DIAL INDICATION RANGE °C)</text>
<text x="94.8" y="35.6">0 - 150°C</text>
<text x="124.8" y="31.3">OF SWITCHES</text>
<text x="131.7" y="35.3">2</text>
<text x="163.6" y="31.3">SWITCH TYPE/RATINGS</text>
<text x="167.8" y="35.1">RATED</text>
<text x="177.8" y="35.1">RESISTIVE</text>
<text x="190.7" y="35.1">INDUCTIVE</text>
<text x="94.8" y="39.4">0 - 160°C</text>
<text x="131.7" y="39.1">4</text>
<text x="147.3" y="36.6">SWITCH TYPE</text>
<text x="166.5" y="38">VOLTAGE</text>
<text x="166.9" y="41.7">125 VAC</text>
<text x="180.7" y="38">LOAD</text>
<text x="181.3" y="41.7">15 A</text>
<text x="193.9" y="38">LOAD</text>
<text x="194.4" y="41.7">15 A</text>
<text x="94.8" y="43.2">0 - 180°C</text>
<text x="94.8" y="47">-20 - 130°C</text>
<text x="131.7" y="42.9">6</text>
<text x="148.8" y="46.3">STANDARD</text>
<text x="166.9" y="45.5">250 VAC</text>
<text x="181.3" y="45.5">15 A</text>
<text x="194.4" y="45.5">15 A</text>
<text x="48.2" y="48.8">MATCHING RESISTANCE</text>
<text x="48.3" y="53.2">None</text>
<text x="94.8" y="50.8">-20 - 140°C</text>
<text x="150.6" y="49.1">SWITCH</text>
<text x="166.8" y="49.3">125 VDC</text>
<text x="166.8" y="53.1">250 VDC</text>
<text x="180.3" y="49.3">0.75 A</text>
<text x="181" y="53.1">0.3 A</text>
<text x="194.1" y="49.3">0.4 A</text>
<text x="194.1" y="53.1">0.2 A</text>
<text x="48.3" y="57">TD50 - CT &lt; 2.20 A</text>
<text x="90.1" y="60">MEASURING ACCURACY</text>
<text x="94.8" y="54.6">-40 - 140°C</text>
<text x="166.9" y="56.9">125 VAC</text>
<text x="181.3" y="56.9">10 A</text>
<text x="195.1" y="56.9">6 A</text>
<text x="48.3" y="60.8">TD76 - CT &lt; 2.65 A</text>
<text x="48.3" y="64.6">TD50(5AMP) - CT &lt; 5A</text>
<text x="87.4" y="63">(% FULL SCALE DEFLECTION)</text>
<text x="150.6" y="64.3">SWITCH</text>
<text x="152.4" y="61.5">MBO</text>
<text x="166.8" y="64.6">125 VDC</text>
<text x="166.9" y="60.8">250 VAC</text>
<text x="181.3" y="64.6">10 A</text>
<text x="182" y="60.8">3 A</text>
<text x="194.1" y="60.8">1.5 A</text>
<text x="195.1" y="64.6">6 A</text>
<text x="48.3" y="68.4">TD50(X2) - Double Gradient</text>
<text x="94" y="67.2">± 2% FSD (standard)</text>
<text x="94" y="71">± 1.3% FSD</text>
<text x="166.8" y="68.4">250 VDC</text>
<text x="182" y="68.4">3 A</text>
<text x="194.1" y="68.4">1.5 A</text>
<text x="48.3" y="72.2">TD76(X2) - Double Gradient</text>
<text x="94" y="74.8">± 1% FSD</text>
<text x="150.6" y="75.6">SWITCH</text>
<text x="152" y="72.8">GOLD</text>
<text x="166.8" y="76">125 VDC</text>
<text x="166.9" y="72.2">125 VAC</text>
<text x="181" y="76">0.1 A</text>
<text x="181" y="72.2">0.1 A</text>
<text x="195.7" y="76">---</text>
<text x="195.7" y="72.2">---</text>
<text x="34.5" y="83.7">PROBE TYPE</text>
<text x="34.4" y="86.7">(SEE PAGE 3)</text>
<text x="163.8" y="86.7">SWITCHING DIFFERENTIAL</text>
<text x="37.3" y="90.8">Type 11</text>
<text x="37.3" y="94.6">Type 12</text>
<text x="168.1" y="90.8">Standard - All 12 ± 2°C</text>
<text x="168.1" y="94.6">All Adjustable</text>
<text x="37.3" y="98.4">Type 15</text>
<text x="37.3" y="102.2">Type 16</text>
<text x="37.3" y="106">Type 18</text>
<text x="161.8" y="106">REMOTE INDICATION AND/OR</text>
<text x="37.3" y="109.8">Type 19</text>
<text x="167.6" y="108.9">COMMUNICATIONS</text>
<text x="167.9" y="113.2">Non-Powered Output</text>
<text x="13.7" y="119.6">OPTIONAL</text>
<text x="33.3" y="119.6">Available with Probe Type</text>
<text x="166.7" y="116.7">Pt100 - 3-wire</text>
<text x="9.8" y="122.6">PROBE ADAPTOR</text>
<text x="36.4" y="123.5">16</text>
<text x="46.2" y="123.5">18</text>
<text x="55.9" y="123.5">19</text>
<text x="169.9" y="123.8">Powered Outputs</text>
<text x="178.4" y="120.3">or</text>
<text x="11" y="126.8">None</text>
<text x="11" y="130.5">G3/4 Male</text>
<text x="34.7" y="126.8">Available for All Probes</text>
<text x="35.6" y="130.5">YES</text>
<text x="55.1" y="130.5">YES</text>
<text x="166.7" y="127.4">4-20mA</text>
<text x="166.7" y="131">2 x 4-20mA</text>
<text x="11" y="134.3">G3/4 Female</text>
<text x="45.3" y="134.3">YES</text>
<text x="55.1" y="134.3">YES</text>
<text x="166.7" y="134.5">4-20mA &amp; 0-5VDC</text>
<text x="11" y="138.1">G1/2 Male</text>
<text x="11" y="141.9">G1/2 Female</text>
<text x="45.3" y="138.1">YES</text>
<text x="45.3" y="141.9">YES</text>
<text x="55.1" y="138.1">YES</text>
<text x="55.1" y="141.9">YES</text>
<text x="166.7" y="138.1">YES</text>
<text x="166.7" y="141.6">NO</text>
<text x="174.6" y="139.7">RS-485 MODBUS</text>
<text x="11" y="145.7">G1 Male</text>
<text x="11" y="149.4">M22 x 1.5mm</text>
<text x="35.6" y="145.7">YES</text>
<text x="35.6" y="149.4">YES</text>
<text x="45.3" y="149.4">YES</text>
<text x="55.1" y="149.4">YES</text>
<text x="11" y="153.2">M27 x 2mm</text>
<text x="45.3" y="153.2">YES</text>
<text x="55.1" y="153.2">YES</text>
<text x="171.6" y="151.9">CASE FINISH</text>
<text x="8.3" y="157">NOTE: Optional Probe Adaptors are not</text>
<text x="8.3" y="160.2">available with Probe Types 11, 12, and 15.</text>
<text x="165" y="156.2">RAL7000 C5-High (standard)</text>
<text x="165" y="160">RAL7035 C5-High</text>
<text x="31.6" y="170.5">CAPILLARY LENGTH</text>
<text x="170.4" y="170.5">ENVIRONMENT</text>
<text x="170.4" y="173.9">Standard -40°C</text>
<text x="37.3" y="174.6">2 Meters</text>
<text x="37.3" y="178.4">4 Meters</text>
<text x="170.4" y="177.7">Polar -60°C</text>
<text x="37.3" y="182.2">6 Meters</text>
<text x="37.3" y="186">8 Meters</text>
<text x="37.3" y="189.8">10 Meters</text>
<text x="37.3" y="193.6">12 Meters</text>
<text x="37.3" y="197.5">16 Meters</text>
<text x="37.3" y="201.3">20 Meters</text>
<text x="112.4" y="202.5">MOUNTING</text>
<text x="71.4" y="209">M20 &amp; M25 - As Required</text>
<text x="75.5" y="205.4">CABLE ENTRY</text>
<text x="111.3" y="205.4">(SEE PAGE 4)</text>
<text x="113.6" y="209">Standard</text>
<text x="143.5" y="209">POLYCARBONATE</text>
<text x="144.6" y="205.4">LENS MATERIAL</text>
<text x="71.4" y="212.8">M20 &amp; M25 - All Fitted</text>
<text x="113.6" y="212.8">Seismic</text>
<text x="143.5" y="212.8">GLASS</text>
<text x="71.4" y="216.7">Blanking Plugs</text>
<text x="113.6" y="216.7">Universal</text>
<text x="79.7" y="286.6">Information subject to change without notice.</text>
<text x="85.8" y="289.6">©Qualitrol LLC. All rights reserved.</text>
</g>
<g font-size="1.4" fill="#313539">
<text x="161" y="64">1</text>
<text x="146.6" y="79.3">1 Minimum Electrical Operations = 100,000 cycles; all others 500,000 cycles minimum</text>
<text x="194.6" y="139.3">2</text>
<text x="162.9" y="144.8">2 MODBUS only available with a powered remote output</text>
</g>
</svg>
